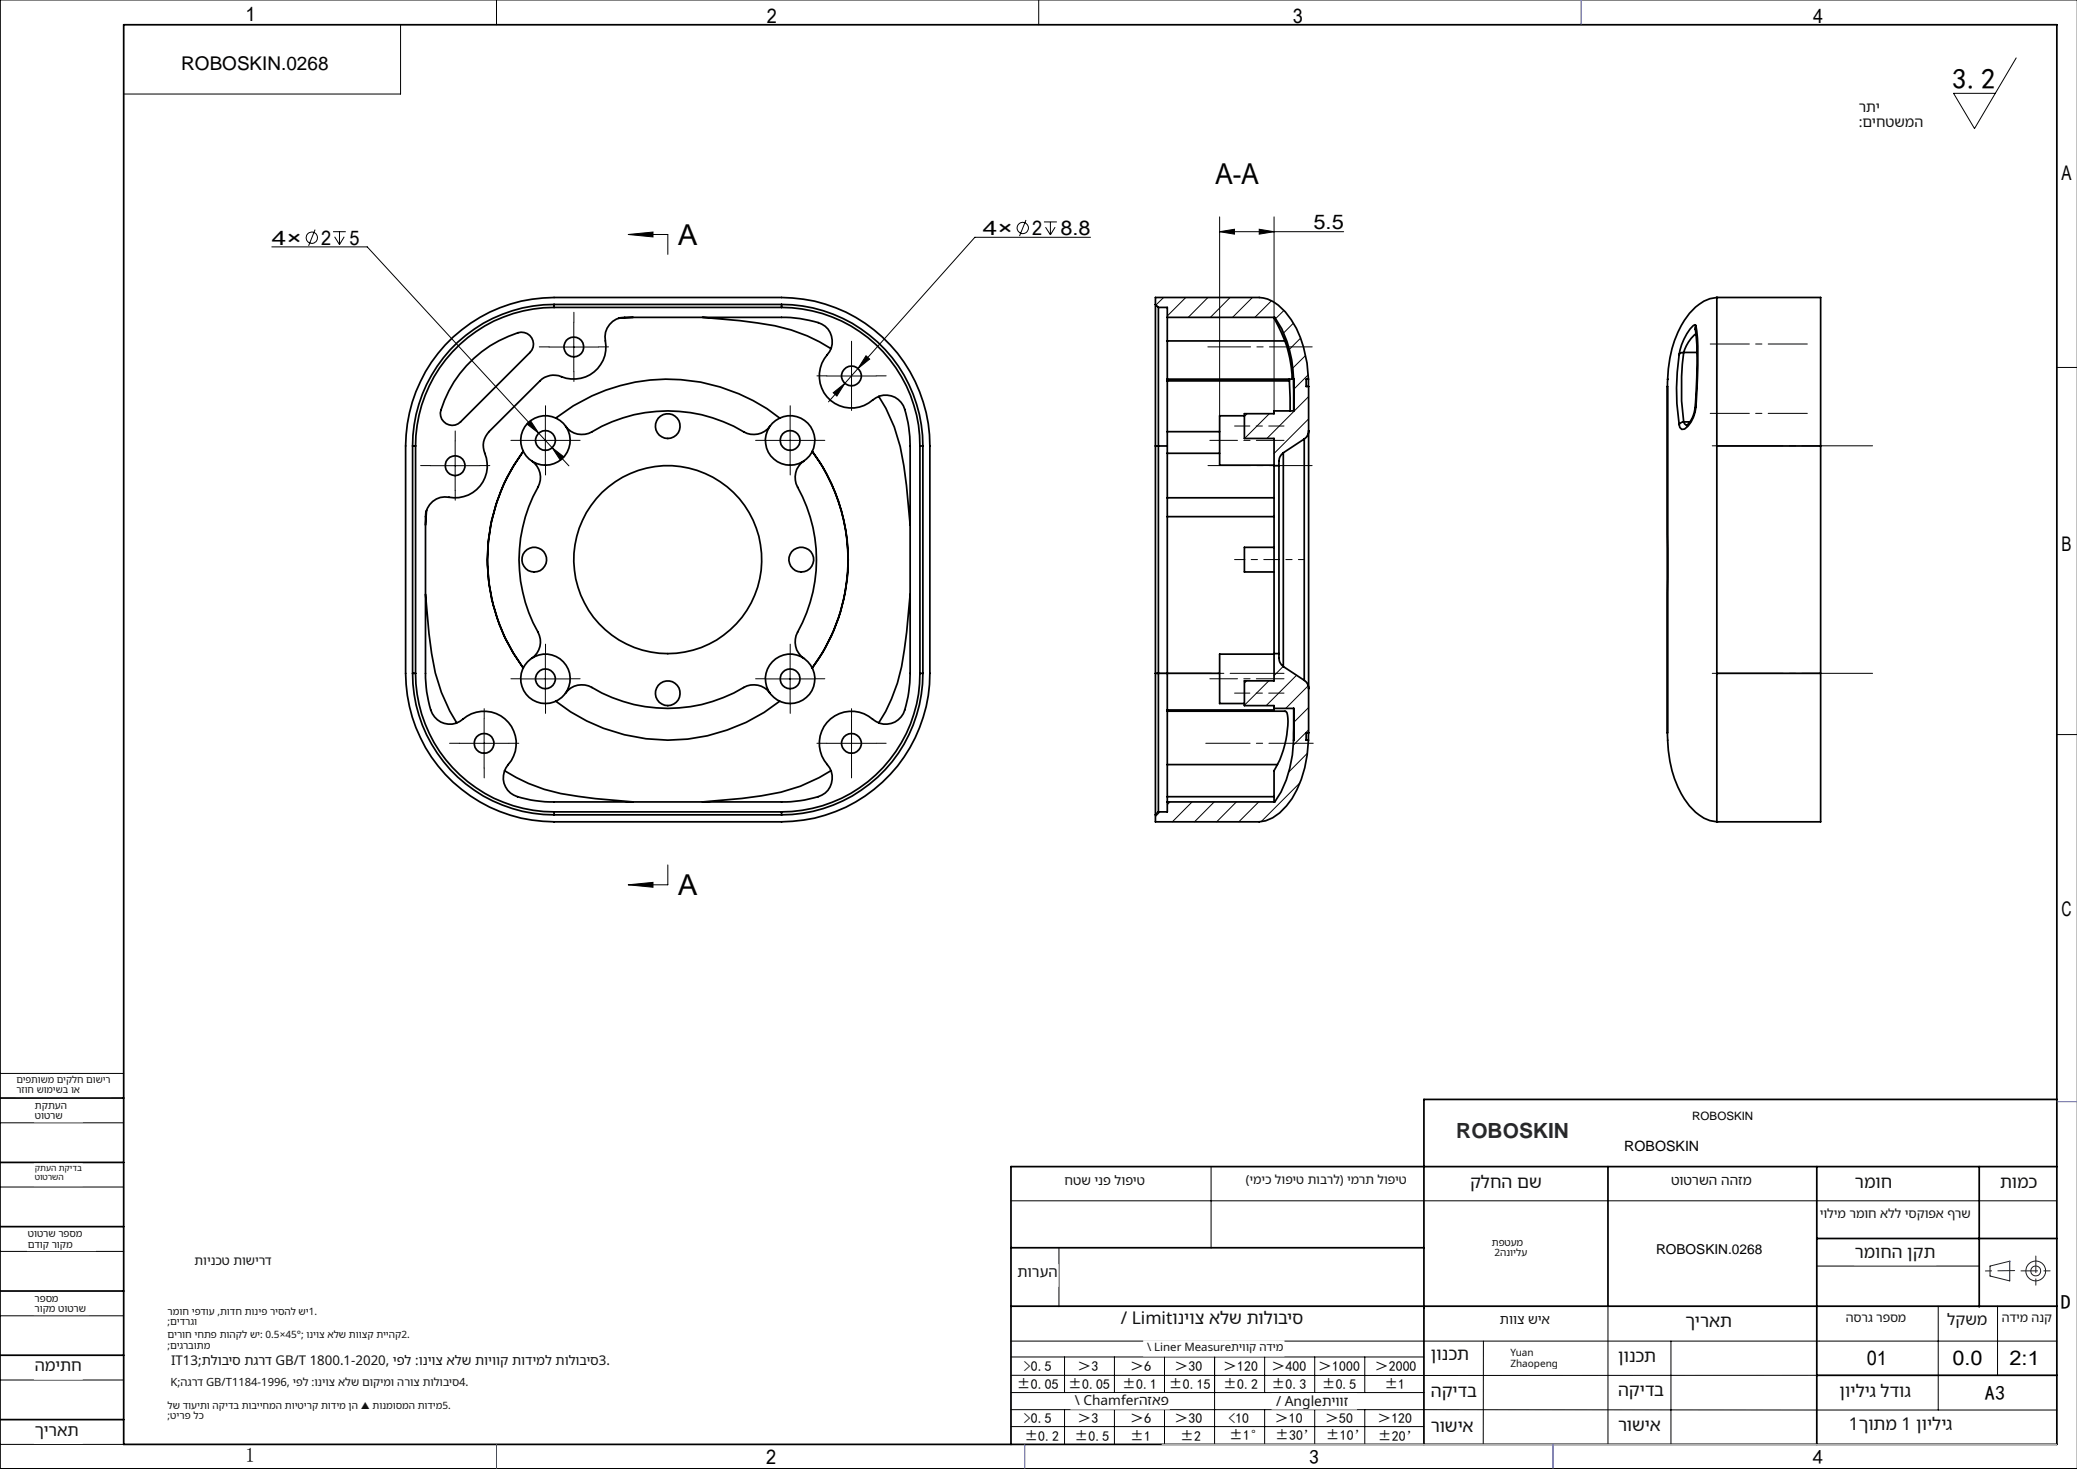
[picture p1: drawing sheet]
<svg xmlns="http://www.w3.org/2000/svg" width="420mm" height="297mm" viewBox="0 0 420 297" stroke-linecap="round" stroke-linejoin="round" font-family="sans-serif">
<g fill="none" stroke="#000" stroke-width=".2">
<path d="M100.4 0v5M210 0v5M420 0h-419.9v297h419.9M81 5v14h-56M407.7 11.7l-8.4 14.3-4.3-7.1h8.5M55 49.9h19.3l34.6 37.7M63.7 46.4l-1.3 3.3M67.3 46.8h2.6M67.7 47.9l1 1.6M68.7 46.8v2.7M69.6 47.9l-.9 1.6M127 47.4h8v4"/>
<path d="M127 47.4l5-.5v1zM207.5 44.5l-1.3 3.2M211.1 44.9h2.6M211.4 45.9l1 1.6M212.4 44.9v2.6M213.4 45.9l-1 1.6M220.5 48h-23.4l-23.6 26.5M246.6 46.8l3-.4v.9zM246.6 46.8h25.1M246.6 43.8v40.3M254.6 46.4l3 .4-3 .5zM257.6 43.8v39.3"/>
<path d="M111 70.2h10M116 65.2v9.9M167.2 76h10M168.5 79.4l2.4-1.9-1.7 2.6zM170.9 77.5l-3.4 3.7M172.2 71v10M173.5 74.5l-2.6 3M175.1 71.9l.8 .7-2.4 1.9zM235.3 60.1l-1.5 1.6M239.8 60.1l-3.8 3.8M244.3 60.1l-4 4.1M248.7 60.1l-3.9 4.1"/>
<path d="M253.3 60.1l-4.1 4.1M257 60.9l-3.2 3.3M259.6 62.8l-1.6 1.6M261.5 65.4l-2 1.9M263 68.4l-2.3 2.3M264 71.9l-2.6 2.6M264.5 75.8l-2.9 2.9M415.9 74.3h4.1M87 94.2h10M92 89.1v10.1M105.3 89h10M106.5 85.7l.8-.6 1.6 2.5z"/>
<path d="M108.9 87.6l6.1 6.6M110.3 84.1v9.9M111.7 90.5l2.4 1.9-.8 .7zM154.8 89h10M159.8 84.1v9.9M252.2 83.6l-.6 .6M256.7 83.6l-5 5M264.6 80.2l-8.4 8.4M264.6 84.7l-7 7M105.3 137.3h10M110.3 132.3v9.9M154.8 137.3h10"/>
<path d="M159.8 132.3v9.9M252.1 137.7l-.5 .4M256.6 137.7l-5 4.9M259.5 134.7l-1.9 1.9M262.2 136.5l-6.2 6.2M264.5 138.6l-4.5 4.6M92.9 150.3h10M97.9 145.3v10M167.2 150.3h10M172.2 145.3v10M262.9 158.3l-7.9 7.8M264.4 152.3l-3.8 3.8"/>
<path d="M264.6 143l-3 3M264.6 147.6l-3.1 3M415.9 148.5h4.1M127 178.9l5-.5v1zM135 174.9v4h-8M234.6 164.1l-1 1M236.6 162.1l-.6 .6M241.1 162.1l-4 4.1M245.5 162.1l-4 4.1M250 162.1l-4 4.1M254.5 162.1l-4 4.1M0 217h25"/>
<path d="M0 227h25M0 240h25M244.9 236v16.3M0 253h25M204.4 242.8h211.5M214.1 252.4v11.8M367.4 256h32.8M0 266h25M0 279h25M204.4 271.1h211.5M204.4 278.1h163M204.4 274.4h83.5"/>
<path d="M215.3 274.4v7.1M225.4 274.4v7.1M235.5 274.4v7.1M245.6 274.4v17.6M255.7 274.4v7.1M265.9 274.4v7.1M276 274.4v7.1M300 271.1l-.1 21M325.2 264.1v27.9M337.9 271.1v20.9M391.9 264.1v21M403.9 264.1v14"/>
<path d="M0 292h25M204.4 285l211.5 .1M204.4 288.4h83.5M204.5 281.5h83.5M215.3 285v7M225.4 285v7M235.5 285v7M255.7 285v7M265.9 285v7M276 285v7M287.9 292h128"/>
<circle cx="63.1" cy="48.1" r="1.15"/>
<circle cx="206.8" cy="46.1" r="1.15"/>
</g>
<g fill="none" stroke="#191924" stroke-width=".2">
<path d="M402.4 256l4-1v4l-4-1z"/>
<circle cx="411.7" cy="257" r="1"/>
<circle cx="411.7" cy="257" r="2"/>
</g>
<path d="M263.6 113.1h-6" fill="none" stroke="#000" stroke-width=".2" stroke-dasharray="30.5 1.3 1.3 1.3" stroke-dashoffset="29.4"/>
<path d="M249.6 86.1h10M249.6 140.1h10" fill="none" stroke="#000" stroke-width=".2" stroke-dasharray="30.5 1.3 1.3 1.3" stroke-dashoffset="27.4"/>
<path d="M265.3 70.1h-21.1" fill="none" stroke="#000" stroke-width=".2" stroke-dasharray="30.5 1.3 1.3 1.3" stroke-dashoffset="21.8"/>
<path d="M259.6 136.1h-25.6" fill="none" stroke="#000" stroke-width=".2" stroke-dasharray="30.5 1.3 1.3 1.3" stroke-dashoffset="19.6"/>
<path d="M265.6 150.3h-21.8" fill="none" stroke="#000" stroke-width=".2" stroke-dasharray="30.5 1.3 1.3 1.3" stroke-dashoffset="21.5"/>
<path d="M265.3 94.1h-21" fill="none" stroke="#000" stroke-width=".2" stroke-dasharray="30.5 1.3 1.3 1.3" stroke-dashoffset="21.9"/>
<path d="M259.6 89h-15M259.6 137.2h-15" fill="none" stroke="#000" stroke-width=".2" stroke-dasharray="30.5 1.3 1.3 1.3" stroke-dashoffset="24.9"/>
<path d="M249.6 113.1h8" fill="none" stroke="#000" stroke-width=".2" stroke-dasharray="30.5 1.3 1.3 1.3" stroke-dashoffset="28.4"/>
<g fill="none" stroke="#000" stroke-width=".2" stroke-dasharray="30.5 1.3 1.3 1.3">
<path d="M111.1 70.1h-2M116.1 65.1v-2M116.1 75.1v2M121.1 70.1h2M167.2 76h-2M172.2 71v-2M177.2 76h2M87.1 94.1h-2M92.1 89.1v-2M92.1 99.1v2M97.1 94.1h2M105.3 89h-2"/>
<path d="M110.3 84v-2M110.3 94v2M115.3 89h2M154.8 89h-2M159.8 84v-2M159.8 94v2M164.8 89h2M172.2 81v2M105.3 137.2h-2M110.3 132.2v-2M115.3 137.2h2M154.8 137.2h-2"/>
<path d="M159.8 132.2v-2M164.8 137.2h2M92.9 150.3h-2M97.9 145.3v-2M97.9 155.3v2M102.9 150.3h2M110.3 142.2v2M159.8 142.2v2M167.2 150.3h-2M172.2 145.3v-2M172.2 155.3v2M177.2 150.3h2"/>
</g>
<path d="M345.8 69.6h19.7M345.8 83.6h19.7" fill="none" stroke="#000" stroke-width=".2" stroke-dasharray="30.5 1.3 1.3 1.3" stroke-dashoffset="22.6"/>
<path d="M378.7 90.1h-32.5M378.7 136.1h-32.5" fill="none" stroke="#000" stroke-width=".2" stroke-dasharray="30.5 1.3 1.3 1.3" stroke-dashoffset="16.2"/>
<g fill="none" stroke="#000" stroke-width=".35">
<path d="M25 5h390.9v287h-390.9zM90 69.7a30 30 0 0 1 22-9.6h46a30 30 0 0 1 30 30.1v45.9a30 30 0 0 1-30 30.1h-46a30 30 0 0 1-30-30.1v-45.9a30.1 30.1 0 0 1 8-20.5zM94.3 73.9a22.8 22.8 0 0 1 11.1-6.7 2.4 2.4 0 0 1 2.3 1.4 2.4 2.4 0 0 1-.5 2.7l-14.1 14a2.38 2.38 0 0 1-2.9 .3 2.38 2.38 0 0 1-1-2.7 23.6 23.6 0 0 1 5.1-9zM112 61.6a28.6 28.6 0 0 0-28.6 28.6M112 62.2a28 28 0 0 0-28 28M112 61.6v.6M112 61.6h46M112 62.2h46M128 64.2l-2.9 .1M142.1 64.2a87.9 87.9 0 0 1 17.9 2.5l3.2 1.2 2.5 1.2 2.3 1.4M158 61.6a28.6 28.6 0 0 1 28.6 28.6M158 62.2a28 28 0 0 1 28 28"/>
<path d="M158 61.6v.6M233.6 61.6v-1.5h21a7 7 0 0 1 5.3 2.9 21.6 21.6 0 0 1 4.7 13.7M233.6 61.6v28.6M233.6 61.6l.6 .6M234.2 62.2v101.9M234.2 62.2h1.8v2M236 64.2h21.8a23.5 23.5 0 0 1 3.8 12.5M236 64.2v4.7M236 68.9v7.8M236 76.7v10.6M236 68.9h23.8M236 77h24.7"/>
<path d="M257.6 64.2l2.2 4.7M259.8 68.9a20.6 20.6 0 0 1 1.4 7.8h-25.2M260.7 76.7v.3M260.7 77l.2 6.1M261.6 76.7v6.4M264.6 76.7v1.4M264.6 76.7h-.5v1.4h.5M264.6 78.1v9M337.1 78.1v70.1M339.5 71.7a47.4 47.4 0 0 0 0 14.1M340.5 71.3a53 53 0 0 0 0 14M340.5 71.3l-.7 .1-.3 .3"/>
<path d="M340.5 71.3h2.6M342.9 65.8l-.1 .2a72.1 72.1 0 0 1 .1 15.3l-.1 1.2M342.9 65.8l-.1-.2a9.2 9.2 0 0 0-3.3 6.1M342.9 65.8a81.7 81.7 0 0 1 0 16.5M342.9 67.5a7.6 7.6 0 0 0-2.4 3.8M347.2 60.1a9.5 9.5 0 0 0-7.2 5.7 23.5 23.5 0 0 0-2.8 10.9v67.5a45.2 45.2 0 0 0 .9 11.6 15.5 15.5 0 0 0 6.5 9.6l1.2 .5 1.4 .3M347.2 60.1v30.1M347.2 60.1h21v30.1M83.4 90.2h.6M83.4 90.2v45.9M84 90.2v45.9M98.9 87.3l10.3-10.3a3.9 3.9 0 0 1 4.3-.8 6.5 6.5 0 0 0 8.9-7.3 4 4 0 0 1 3.9-4.7h31.7a22.5 22.5 0 0 1 8.2 1.3 4 4 0 0 1 1.1 6.2 6.5 6.5 0 0 0 .3 8.9 6.5 6.5 0 0 0 8.9 .3 4.1 4.1 0 0 1 4.2-.7 4.1 4.1 0 0 1 2.5 3.4l.6 2.8 .2 3.8v45.9a24.4 24.4 0 0 1-1.3 8.2 4 4 0 0 1-6.2 1.1 6.5 6.5 0 0 0-8.9 .3 6.5 6.5 0 0 0-.3 8.9 4.1 4.1 0 0 1 .7 4.2 4.1 4.1 0 0 1-3.5 2.5l-2.7 .6-2.8 .2h-47a22.5 22.5 0 0 1-8.1-1.3 4 4 0 0 1-1.1-6.2 6.5 6.5 0 0 0-.3-8.9 6.5 6.5 0 0 0-8.9-.3 4.1 4.1 0 0 1-6.7-2.7l-.6-2.8-.3-2.8v-32.6a4 4 0 0 1 4.8-4 6.6 6.6 0 0 0 6.5-2.5 6.6 6.6 0 0 0 .6-6.9 3.9 3.9 0 0 1 1-3.8z"/>
<path d="M105.8 91.3a36.6 36.6 0 0 0 0 43.7 36.7 36.7 0 0 1 0-43.7zM107.5 93.2a4 4 0 0 1 1.3 5.3 29.9 29.9 0 0 0 0 29.3 4 4 0 0 1-1.3 5.3M112.4 84.5a36.5 36.5 0 0 1 45.3 0M114.4 86.2a4.1 4.1 0 0 0 5.3 1.1 30.2 30.2 0 0 1 31.4 .3 4 4 0 0 0 4.6-1.4M162.6 93.2a4 4 0 0 0-1.3 5.3 30.4 30.4 0 0 1-.3 30 4.1 4.1 0 0 0 1.6 4.6M164.3 91.3a36.6 36.6 0 0 1 0 43.7 36.6 36.6 0 0 0 0-43.7zM177.7 80.1a32.9 32.9 0 0 1 5.1 14.1l.5 4 .7 7.9M186 90.2v45.9M186 90.2h.6M186.6 90.2v45.9M233.6 90.2h2.4M233.6 90.2v45.9"/>
<path d="M236 87.3v4.3M236 91.6v9M236 87.3h10.6M236 91.6h10.6M251.6 84.1h-5v9.9h11M257.6 94.2v37.9M257.6 94.2h1M258.6 94.2v37.9M259.5 91.5a2.17 2.17 0 0 0-.9 1.7v1M259.5 91.5v43.3M261.6 83.1h-4v.5h-6v5h6v5.6M263.7 88.8v48.7"/>
<path d="M263.7 88.8l-4.2 2.7M264.6 87.1a1.93 1.93 0 0 1-.9 1.7M264.6 87.1v52.1M340.5 85.3l-.6 .2-.4 .3M340.5 85.3l.1 .4 .6 .3M340.5 85.3h1.2M342.9 82.3l-.1 .1a5.7 5.7 0 0 1-1.7 3.6M342.9 82.3a6.3 6.3 0 0 1-2.3 4.4l-.5 .1-.4-.4-.2-.6M347.2 90.2h21M347.2 90.2v45.9M368.2 90.2v45.9M86.3 103.2l-.3 2.9"/>
<path d="M236 100.6v3.9M236 104.5v39M236 100.6h21.6M236 104.5h21.6M257.6 110.7h-6v4.9h6M83.4 136.1a28.6 28.6 0 0 0 28.6 28.6M83.4 136.1h.6M84 136.1a28 28 0 0 0 28 28M86 120.2l.7 7.9a38.8 38.8 0 0 0 5.7 18.1M184 120.2a90.6 90.6 0 0 1-2.5 17.9l-1.2 3.2-1.2 2.5-1.4 2.4M186 136.1a28 28 0 0 1-28 28M186 136.1h.6"/>
<path d="M186.6 136.1a28.6 28.6 0 0 1-28.6 28.6M233.6 136.1v28.6M233.6 136.1h13M257.6 132.3h-11v9.9h5M257.6 132.1v5.6h-6v5h6v.5h4M257.6 132.1h1M258.6 132.1v1a2.17 2.17 0 0 0 .9 1.7M259.5 134.8l4.2 2.7M263.7 137.5a1.93 1.93 0 0 1 .9 1.7M264.6 139.2v9M347.2 136.1v30.1M347.2 136.1h21"/>
<path d="M368.2 136.1v30.1h-21M102 155.8a33.8 33.8 0 0 0 14.9 5.2l3.5 .5 7.6 .6M112.4 141.8a36.5 36.5 0 0 0 45.3 0M114.4 140.2a4 4 0 0 1 5.3-1.2 30.2 30.2 0 0 0 31.4-.3 4 4 0 0 1 4.6 1.5M168 155.8a32.9 32.9 0 0 1-14 5.1l-4 .5-7.9 .7M236 154.6v6.5M236 143.8v10.8M236 143.8h23.9M236 143.5v.3M236 154.6h22.3M236 143.5h21.6M257.6 143.3v.5"/>
<path d="M258.3 154.6l-.7 1.2v6.3M259.9 143.8l.3 .3a18 18 0 0 1-1.9 10.5M261.6 149.6a23.3 23.3 0 0 1-3.8 12.5h-21.8M261.6 143.2v6.4M264.6 149.6a21.7 21.7 0 0 1-4.5 13.3 7.8 7.8 0 0 1-5.5 3.3h-21v-1.5M264.6 148.2v1.4M264.6 148.2h-.5v1.4h.5M112 164.1v.6M112 164.7h46M112 164.1h46M158 164.1v.6M234.2 164.1l-.6 .6"/>
<path d="M236 161.1v1M236 162.1v2h-1.8M236 161.1h21.6M0 222h25M0 235h25M325.2 235.9v28.2M367.4 235.9v56.1M400.2 235.9v28.3M415.9 235.9h-211.5v56.1M415.9 222.3h-128v69.7M0 248h25M204.4 252.3h83.5"/>
<path d="M367.4 250.4h48.5M0 261h25M0 274h25M204.4 264.1h211.5M367.4 278.1h48.5M0 287h25"/>
<circle cx="116" cy="70.1" r="2"/>
<circle cx="172.2" cy="76" r="1.99"/>
<circle cx="92" cy="94.2" r="2.01"/>
<circle cx="110.3" cy="89" r="5"/>
<circle cx="110.3" cy="89.1" r="2"/>
<circle cx="135" cy="86.1" r="2.5"/>
<circle cx="159.8" cy="89.1" r="5"/>
<circle cx="159.8" cy="89" r="2.01"/>
<circle cx="108" cy="113.1" r="2.49"/>
<circle cx="135" cy="113.1" r="19"/>
<circle cx="162" cy="113.1" r="2.5"/>
<circle cx="110.3" cy="137.2" r="5"/>
<circle cx="110.3" cy="137.2" r="1.99"/>
<circle cx="159.8" cy="137.3" r="5"/>
<circle cx="159.8" cy="137.2" r="2"/>
<circle cx="97.9" cy="150.3" r="2.01"/>
<circle cx="135" cy="140.2" r="2.5"/>
<circle cx="172.2" cy="150.3" r="2"/>
</g>
<path d="M407.4 256.9l-5.9 .1M408.7 256.9h6M411.7 253.9v6" fill="none" stroke="#191924" stroke-width=".2" stroke-dasharray="6.3 1.3 1.3 1.3" stroke-dashoffset="3"/>
<path d="M235 292h180.9" fill="none" stroke="#c0c0c0" stroke-width=".2"/>
<path d="M319.7 0v5M415.9 222.7h4.1M100.4 292v5M207.2 292v5M314 292v5" fill="none" stroke="#00f" stroke-width=".2"/>
<path d="M406.4 255h.1" fill="none" stroke="#0ff" stroke-width=".2"/>
<g fill="#000">
<path d="M127 47.4l5-.5v1zM127 178.9l5-.5v1z"/>
<path d="M168.5 79.4l.7 .7 1.7-2.6zM175.1 71.9l-1.6 2.6 2.4-1.9zM111.7 90.5l1.6 2.6 .8-.7zM106.5 85.7l2.4 1.9-1.6-2.5zM246.6 46.8l3-.4v.9zM254.6 46.4l3 .4-3 .5z"/>
<path d="M347 60.1a.17 .17 0 0 1 .3 0 .17 .17 0 0 1-.3 0zM347 166.2a.17 .17 0 0 1 .3 0 .17 .17 0 0 1-.3 0z"/>
</g>
<g fill="#fff" stroke="#fff" stroke-width=".35">
<path d="M36.7 9.6h31v5.9h-31z"/>
<path d="M334.9 250.2h22.4v4.3h-22.4z"/>
<path d="M39.4 253.5h15.6v4.9h-15.6z"/>
<path d="M33.9 264.1h31.4v4.3h-31.4z"/>
<path d="M33.9 268.9h56v4.3h-56z"/>
<path d="M33.9 273.7h90.2v4.2h-90.2z"/>
<path d="M33.9 278.4h61.5v4.3h-61.5z"/>
<path d="M33.9 283.2h60.1v4.2h-60.1z"/>
<path d="M375.9 20.2h17.4v6h-17.4z"/>
<path d="M5.6 248.5h13.6v4.3h-13.6z"/>
<path d="M7 274.5h9.6v4.3h-9.6z"/>
<path d="M7 287.5h9.6v4.3h-9.6z"/>
<path d="M7 261.5h10.9v4.2h-10.9z"/>
<path d="M3.3 217.4h19.1v4.2h-19.1z"/>
<path d="M7 235.4h9.6v4.2h-9.6z"/>
<path d="M7.1 222.5h9.5v4.2h-9.5z"/>
<path d="M301.7 250.2h10.2v4.3h-10.2z"/>
<path d="M368 244.2h30.5v4.3h-30.5z"/>
<path d="M404.4 237.3h8.2v4.2h-8.2z"/>
<path d="M215.3 237.3h16.3v4.2h-16.3z"/>
<path d="M251.9 237.3h32.6v4.2h-32.6z"/>
<path d="M205.7 255.8h8.2v4.2h-8.2z"/>
<path d="M375.1 237.3h16.3v4.2h-16.3z"/>
<path d="M337.9 237.3h16.3v4.2h-16.3z"/>
<path d="M342.2 224.2h50.8v4.4h-50.8z"/>
<path d="M297.3 237.3h16.3v4.2h-16.3z"/>
<path d="M404.8 265.2h10.2v4.2h-10.2z"/>
<path d="M393.7 265.2h8.2v4.2h-8.2z"/>
<path d="M289.3 272h10.2v4.2h-10.2z"/>
<path d="M303.3 265.5h10.2v4.2h-10.2z"/>
<path d="M289.3 279.5h10.2v4.2h-10.2z"/>
<path d="M327.2 286.5h10.2v4.3h-10.2z"/>
<path d="M373 286.3h36.6v4.2h-36.6z"/>
<path d="M327.2 279.4h10.2v4.2h-10.2z"/>
<path d="M373.2 265.2h12.3v4.2h-12.3z"/>
<path d="M289.3 286.6h10.2v4.2h-10.2z"/>
<path d="M305.4 272.5h12.2v4.3h-12.2z"/>
<path d="M231.3 271.1h28.3v3h-28.3z"/>
<path d="M216.6 281.9h19.8v2.9h-19.8z"/>
<path d="M257.3 281.9h16.9v2.9h-16.9z"/>
<path d="M225.7 264.7h39.5v5.2h-39.5z"/>
<path d="M372 279.5h16.3v4.2h-16.3z"/>
<path d="M340.8 265.5h10.2v4.2h-10.2z"/>
<path d="M327.2 272.5h10.2v4.3h-10.2z"/>
<path d="M375.1 251.4h16.3v4.2h-16.3z"/>
<path d="M328.5 229.2h78.3v4.4h-78.3z"/>
<path d="M342.2 223.6h51.5v3.6h-51.5z"/>
</g>
<g font-size="5.8">
<text x="394.8" y="18">3.2</text>
<text x="245.8" y="37.1">A-A</text>
<text x="137.1" y="49.5">A</text>
<text x="137.1" y="181">A</text>
</g>
<text font-size="4.2" fill="#1f2633" x="294.5" y="230">ROBOSKIN</text>
<g font-size="4.1">
<text x="49.6" y="4.3">1</text>
<text x="155.1" y="4.6">2</text>
<text x="261.4" y="4.6">3</text>
<text x="366.6" y="4.6">4</text>
<text x="416.9" y="36.3">A</text>
<text x="198.7" y="47.5">4×</text>
<text x="208.7" y="47.5">2</text>
<text x="214.4" y="47.5">8.8</text>
<text x="265.6" y="46.3">5.5</text>
<text x="55" y="49.5">4×</text>
<text x="65" y="49.5">2</text>
<text x="70.7" y="49.5">5</text>
<text x="416.9" y="111.3">B</text>
<text x="416.9" y="185.3">C</text>
<text x="416.7" y="264.6">D</text>
<text x="377.5" y="276">01</text>
<text x="394.8" y="276">0.0</text>
<text x="406.3" y="276">2:1</text>
<text x="401.4" y="283">A3</text>
<text x="49.6" y="295.6">1</text>
<text x="154.9" y="296">2</text>
<text x="264.7" y="296">3</text>
<text x="366.6" y="296">4</text>
</g>
<text font-size="3.8" x="36.7" y="14.2">ROBOSKIN.0268</text>
<g font-size="3.5" fill="#111">
<text x="297.3" y="240.2">קלחה םש</text>
<text x="375.1" y="240.2">רמוח</text>
<text x="404.4" y="240.2">תומכ</text>
<text x="375.1" y="254.2">רמוחה ןקת</text>
<text x="226.6" y="267.6">/ Limitוניוצ אלש תולוביס</text>
<text x="340.8" y="268.4">ךיראת</text>
<text x="289.3" y="274.9">ןונכת</text>
<text x="327.2" y="275.4">ןונכת</text>
<text x="289.3" y="282.4">הקידב</text>
<text x="327.2" y="282.3">הקידב</text>
<text x="372" y="282.4">ןויליג לדוג</text>
<text x="289.3" y="289.5">רושיא</text>
<text x="327.2" y="289.4">רושיא</text>
<text x="373.9" y="289.2">1ךותמ 1 ןויליג</text>
</g>
<g font-size="3.3" fill="#111">
<text x="7" y="277.2">המיתח</text>
<text x="7" y="290.3">ךיראת</text>
</g>
<text font-size="3.2" fill="#111" x="393.7" y="267.8">לקשמ</text>
<text font-size="3" fill="#111" x="205.7" y="258.2">תורעה</text>
<g font-size="2.9" fill="#111">
<text x="375.9" y="22.5">רתי</text>
<text x="375.9" y="25.6">:</text>
<text x="376.6" y="25.6">םיחטשמה</text>
</g>
<text font-size="2.9" x="328.5" y="232.7">ROBOSKIN</text>
<g font-size="2.8" fill="#111">
<text x="337.9" y="239.6">טוטרשה ההזמ</text>
<text x="217.4" y="284.1">\ Chamferהזאפ</text>
<text x="258" y="284.2">/ Angleתיווז</text>
</g>
<g font-size="2.8">
<text x="334.9" y="253.6">ROBOSKIN.0268</text>
<text x="205.6" y="280.8">±0.05</text>
<text x="207" y="277.2">&gt;0.5</text>
<text x="216" y="280.8">±0.05</text>
<text x="217.9" y="277.2">＞3</text>
<text x="227" y="280.8">±0.1</text>
<text x="228.5" y="277.2">＞6</text>
<text x="236.3" y="280.8">±0.15</text>
<text x="237.5" y="277.2">＞30</text>
<text x="247.4" y="280.8">±0.2</text>
<text x="247.4" y="277.2">＞120</text>
<text x="257.1" y="280.8">±0.3</text>
<text x="257.1" y="277.2">＞400</text>
<text x="266.6" y="277.2">＞1000</text>
<text x="267.3" y="280.8">±0.5</text>
<text x="278" y="277.2">＞2000</text>
<text x="279.9" y="280.8">±1</text>
<text x="207" y="287.8">&gt;0.5</text>
<text x="217.9" y="287.8">＞3</text>
<text x="228.5" y="287.8">＞6</text>
<text x="237.5" y="287.8">＞30</text>
<text x="248.4" y="287.8">&lt;10</text>
<text x="257.8" y="287.8">＞10</text>
<text x="268" y="287.8">＞50</text>
<text x="278.5" y="287.8">＞120</text>
<text x="207.1" y="291.3">±0.2</text>
<text x="217.3" y="291.3">±0.5</text>
<text x="228.5" y="291.3">±1</text>
<text x="238.7" y="291.3">±2</text>
<text x="248.6" y="291.1">±1°</text>
<text x="257.8" y="291.1">±30’</text>
<text x="268.1" y="291.1">±10’</text>
<text x="278.6" y="291.2">±20’</text>
</g>
<g font-size="2.7" fill="#111">
<text x="303.3" y="267.7">תווצ שיא</text>
<text x="34.6" y="275.9">IT13;תלוביס תגרד GB/T 1800.1-2020, יפל :וניוצ אלש תויווק תודימל תולוביס3.</text>
</g>
<g font-size="2.6" fill="#111">
<text x="215.3" y="239.5">חטש ינפ לופיט</text>
<text x="368" y="246.3">יולימ רמוח אלל יסקופא ףרש</text>
<text x="39.4" y="255.7">תוינכט תושירד</text>
</g>
<g font-size="2.5" fill="#111">
<text x="251.9" y="239.4">)ימיכ לופיט תוברל( ימרת לופיט</text>
<text x="373.2" y="267.3">הסרג רפסמ</text>
<text x="404.8" y="267.3">הדימ הנק</text>
</g>
<text font-size="2.3" x="342.2" y="226.5">ROBOSKIN</text>
<g font-size="2.3" fill="#111">
<text x="231.9" y="273">\ Liner Measureתיווק הדימ</text>
<text x="34.5" y="280.3">K;הגרד GB/T1184-1996, יפל :וניוצ אלש םוקימו הרוצ תולוביס4.</text>
</g>
<g font-size="2" fill="#111">
<text x="3.3" y="219">םיפתושמ םיקלח םושיר</text>
<text x="3.3" y="221">רזוח שומישב וא</text>
<text x="7.1" y="224.2">תקתעה</text>
<text x="7.1" y="226.3">טוטרש</text>
<text x="5.6" y="250.2">טוטרש רפסמ</text>
<text x="301.7" y="251.9">תפטעמ</text>
<text x="5.6" y="252.3">םדוק רוקמ</text>
<text x="302.2" y="254">2הנוילע</text>
<text x="7" y="263.1">רפסמ</text>
<text x="7" y="265.3">רוקמ טוטרש</text>
<text x="33.9" y="265.8">רמוח יפדוע ,תודח תוניפ ריסהל שי1.</text>
<text x="33.9" y="267.9">;</text>
<text x="34.4" y="267.9">םידרגו</text>
<text x="33.9" y="270.6">םירוח יחתפ תוהקל שי: 0.5×45°; וניוצ אלש תווצק תייהק2.</text>
<text x="33.9" y="272.7">;</text>
<text x="34.4" y="272.7">םיגרבותמ</text>
<text x="305.4" y="274.2">Yuan</text>
<text x="305.4" y="276.3">Zhaopeng</text>
<text x="33.9" y="287">;</text>
<text x="33.9" y="284.9">לש דועיתו הקידב תובייחמה תויטירק תודימ ןה ▲ תונמוסמה תודימ5.</text>
<text x="34.4" y="287">טירפ לכ</text>
</g>
<g font-size="1.7" fill="#111">
<text x="7" y="238.6">טוטרשה</text>
<text x="7" y="236.8">קתעה תקידב</text>
</g>
</svg>
